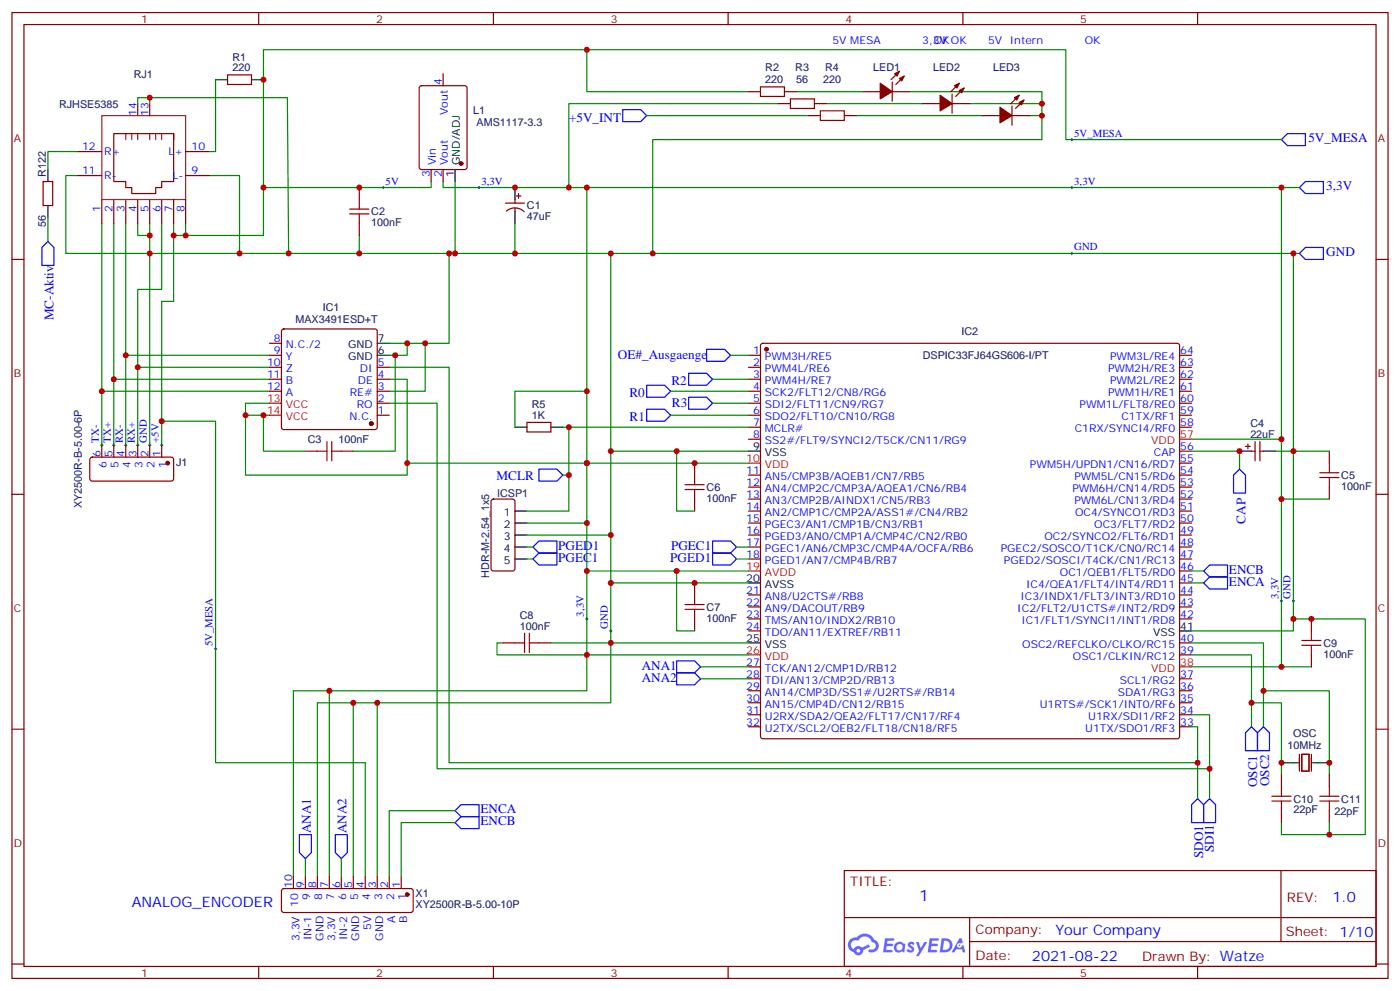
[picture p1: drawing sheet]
<svg xmlns="http://www.w3.org/2000/svg" width="412mm" height="292mm" viewBox="0 0 412 292" stroke-linecap="round" stroke-linejoin="round" font-family="sans-serif">
<g fill="none" stroke="#870000" stroke-width=".35">
<path d="M3.5 3.7h405.4v284.3h-405.4zM7.1 7.2h398.2v277.3h-398.2zM76.2 3.7v3.5M145.3 3.7v3.5M214.5 3.7v3.5M283.6 3.7v3.5M352.8 3.7v3.5M3.5 76.4h3.6M405.3 76.4h3.6M3.5 145.5h3.6M405.3 145.5h3.6M3.5 214.7h3.6"/>
<path d="M405.3 214.7h3.6M248.7 256.3h156.6v28.2h-156.6zM377.3 256.3v20.9M248.7 270.1h156.5M285.6 277.2h119.6M285.6 270.1v14.2M3.5 283.8h3.6M76.2 284.5v3.5M145.3 284.5v3.5M214.5 284.5v3.5M283.6 284.5v3.5M352.8 284.5v3.5"/>
<path d="M405.3 283.8h3.6"/>
</g>
<g fill="#5487ff">
<path d="M267.7 277.5a1.22 1.22 0 0 1 1.7 .2l-.4 .6a.47 .47 0 0 0-.3-.4 .47 .47 0 0 0-.5 .2l.1 .2a1.14 1.14 0 0 1 .8 1.8 1.14 1.14 0 0 1-1.9 0l-.2-.2 .5-.6 .7 .5a.29 .29 0 0 0 .3-.3 .29 .29 0 0 0-.2-.3 1.04 1.04 0 0 1-.6-1.7z"/>
<path d="M260.7 276.2h2.4l.3 .2-.2 .5-1.8 .1-.1 .8h1.5l.3 .4-.3 .4h-1.6l-.2 1.1h1.7l.2 .3-.2 .3-2.6 .1z"/>
<path d="M273.8 276.2h2.4l.3 .2-.1 .5-1.8 .1-.2 .8h1.6l.3 .4-.4 .4-1.6-.1-.1 1.1 1.7 .1 .2 .3-.2 .3-2.6 .1z"/>
<path d="M282.6 276.2h.7l.3 1.3-.6 .3a.69 .69 0 0 0-1 .3 .69 .69 0 0 0 .4 .9 .69 .69 0 0 0 .9-.6l.5-.2 .6 2.2h-.8l-.2-.9h-1.8l-.5 .9h-.8z"/>
<path d="M269.8 277.3h.8l.6 1.8 1.1-1.8h.9l-2.6 4.2h-.8l.9-1.5z"/>
<path d="M277.4 276.2l-.6 4.2h1.3a2.11 2.11 0 0 0 2.5-2.1 2.11 2.11 0 0 0-2.5-2.1zM278.1 277a1.39 1.39 0 0 1 1.7 1.4 1.39 1.39 0 0 1-1.8 1.2h-.3z"/>
<path d="M263.7 277.8a1.54 1.54 0 0 0-.1 2.2 1.54 1.54 0 0 0 2.2 .1l.6 .3 .3-2.3-.2-.3h-.4a1.49 1.49 0 0 0-2.4 0zM264 278.8a.94 .94 0 0 1 1.8 0 .94 .94 0 0 1-1.8 0z"/>
<path d="M250.4 276.6a2.18 2.18 0 0 0 1.1 3.7 1.44 1.44 0 0 0 1.6 .9 1.44 1.44 0 0 0 1.2-1.4l2-1.1-.5-.7-1.9 1a1.47 1.47 0 0 0-2.4 .4 1.39 1.39 0 0 1-.7-1.9 1.39 1.39 0 0 1 2-.5 2.12 2.12 0 0 1 2.2-1.3 2.12 2.12 0 0 1 1.9 1.7 1.14 1.14 0 0 1 1.1 1.4 1.14 1.14 0 0 1-1.7 .7 .43 .43 0 0 0-.5 .4 .43 .43 0 0 0 .4 .5 1.98 1.98 0 0 0 2.5-1.2 1.98 1.98 0 0 0-1.2-2.6 3.1 3.1 0 0 0-5.3-.6l-.9 .1zM252.3 279.9a.55 .55 0 0 1 1.1 0 .55 .55 0 0 1-1.1 0z"/>
<circle cx="282.6" cy="278.3" r=".26"/>
</g>
<g fill="none" stroke="#870000" stroke-width=".35">
<path d="M40.6 30.5v3.5M44.1 30.5v3.5M51.2 39.3h-17.7v14.1h3.5v1.8h1.8v1.8h7.1v-1.8h1.7v-1.8h3.6v-14.1v1.8M67 22h7.1v2.9h-7.1zM123.7 25.4l.5-.2h12.7l.6 .5 .1 23.5-.5 .7h-12.9l-.7-.4v-23.6zM130.5 21.7v3.5M220.5 27h3.5M229.3 30.5h3.5M231.1 27h3.5M238.1 34h3.6M239.9 30.5h3.5M248.7 34h3.5"/>
<path d="M254 27h5.3M262.8 27h5.3M262.8 24.2v5.6M264.9 21l-2.4 2.5M266.3 22.4l-2.4 2.5M271.6 30.5h5.3M280.5 30.5h5.3M280.5 27.7v5.6M282.6 24.5l-2.5 2.5M284 25.9l-2.5 2.5M289.3 34h5.3M298.1 34h5.3"/>
<path d="M298.1 31.2v5.7M300.2 28l-2.5 2.5M301.6 29.5l-2.4 2.4M12.7 53.4h2.8v7.1h-2.8zM22.9 51.7h7.1M22.9 44.6h7.1M30 58.7v7.1M33.5 58.7v7.1M37 58.7v7.1M40.6 58.7v7.1M44.1 58.7v7.1M47.6 58.7v7.1"/>
<path d="M51.2 58.7v7.1M54.7 58.7v7.1M54.7 51.7h7M54.7 44.6h7M105.8 55.2v3.5M127 49.9v3.5M130.5 49.9v3.5M148.9 59.8h5.6M151.7 58.7v1.1M152 57.7h1.5M152.8 57v1.4M105.8 65.8v3.5"/>
<path d="M149.2 62.2a3.8 3.8 0 0 1 5.2 .1M151.7 61.2v1.1M83.1 97l.5-.2h26.8l.5 .2 .2 .5v28.3l-.2 .5-.5 .2h-26.8l-.5-.3-.2-.4v-28.3zM79.4 104.6h3.5M79.4 108.1h3.5M79.4 111.7h3.5M79.4 115.2h3.5M79.4 101.1h3.5M111.1 108.1h3.6M111.1 111.7h3.6M111.1 115.2h3.6M111.1 118.7h3.6"/>
<path d="M220.5 104.6h3.5M220.5 108.1h3.5M220.5 111.7h3.5M220.5 115.2h3.5M220.5 118.7h3.5M224.2 101.3l.5-.2h122.1l.5 .2 .2 .5v115l-.2 .5-.5 .2h-122.1l-.5-.2-.2-.5v-115zM347.5 104.6h3.5M347.5 108.1h3.5M347.5 111.7h3.5M347.5 115.2h3.5M347.5 118.7h3.5M26.7 134.8l.5-.2h23.5l.5 .7-.1 5.9-.7 .4h-23.5l-.4-.7v-5.6z"/>
<path d="M30 131.1v3.5M33.5 131.1v3.5M37 131.1v3.5M40.6 131.1v3.5M44.1 131.1v3.5M47.6 131.1v3.5M90 132.8h3.5M100.5 132.8h3.6M111.1 122.2h3.6M155.2 124.4h7.1v2.8h-7.1zM204.6 136.3v3.6M220.5 122.2h3.5"/>
<path d="M220.5 125.8h3.5M220.5 129.3h3.5M220.5 139.9h3.5M347.5 122.2h3.5M347.5 125.8h3.5M347.5 139.9h3.5M347.5 136.3h3.5M347.5 132.8h3.5M366.9 131.4h1.4M367.6 130.7v1.4M368.7 132.8h1M369.7 130v5.6"/>
<path d="M371.1 132.8h1.1M371.1 130v5.6M391.6 132.8v3.5M144.9 147.1l.4-.2h5.7l.6 .5 .1 20-.5 .6-5.9 .1-.6-.5-.1-20zM204.6 146.9v3.6M220.5 143.4h3.5M220.5 146.9h3.5M220.5 150.5h3.5M220.5 154h3.5M220.5 157.5h3.5M347.5 143.4h3.5M347.5 146.9h3.5"/>
<path d="M347.5 150.5h3.5M347.5 154h3.5M347.5 157.5h3.5M391.6 143.4v3.5M204.6 171.6v3.6M220.5 161h3.5M220.5 164.6h3.5M220.5 175.2h3.5M220.5 178.7h3.5M347.5 161h3.5M347.5 164.6h3.5M347.5 175.2h3.5"/>
<path d="M347.5 178.7h3.5M347.5 171.6h3.5M347.5 168.1h3.5M148.2 189.3h3.5M158.7 189.3h3.6M204.6 182.2v3.5M220.5 182.2h3.5M220.5 185.7h3.5M220.5 196.3h3.5M220.5 199.8h3.5M347.5 182.2h3.5M347.5 199.8h3.5"/>
<path d="M347.5 192.8h3.5M347.5 189.3h3.5M386.3 182.2v3.5M386.3 192.8v3.5M220.5 203.4h3.5M220.5 206.9h3.5M220.5 210.4h3.5M220.5 214h3.5M347.5 203.4h3.5M347.5 206.9h3.5M347.5 210.4h3.5M347.5 214h3.5"/>
<path d="M377.5 228.1v3.5M377.5 238.7v3.5M382.8 222.1v4.9M383.5 222.1h2.1v4.9h-2.1zM386.3 222.1v4.9M391.6 228.1v3.5M391.6 238.7v3.5M86.4 258.1v3.5M90 258.1v3.5M93.5 258.1v3.5M97 258.1v3.5M100.5 258.1v3.5"/>
<path d="M104.1 258.1v3.5M107.6 258.1v3.5M111.1 258.1v3.5M114.7 258.1v3.5M118.2 258.1v3.5M83.1 261.8l.5-.2h37.4l.5 .2 .2 .5v5.6l-.2 .5-.5 .2h-37.4l-.5-.2-.2-.5v-5.6z"/>
</g>
<g fill="#870000" stroke="#870000" stroke-width=".35">
<path d="M264.9 23.1l1.4-.7-.7 1.4z"/>
<path d="M263.5 21.7l1.4-.7-.7 1.4z"/>
<path d="M259.3 24.5l3.5 2.5-3.5 2.1z"/>
<path d="M282.6 26.6l1.4-.7-.7 1.4z"/>
<path d="M281.2 25.2l1.4-.7-.7 1.4z"/>
<path d="M276.9 28l3.6 2.5-3.6 2.1z"/>
<path d="M300.2 30.2l1.4-.7-.7 1.4z"/>
<path d="M298.8 28.8l1.4-.8-.7 1.5z"/>
<path d="M294.6 31.6l3.5 2.4-3.5 2.2z"/>
<circle cx="225.8" cy="102.8" r=".53"/>
<circle cx="109.4" cy="124.7" r=".53"/>
<circle cx="135.8" cy="48.2" r=".53"/>
<circle cx="49.4" cy="136.3" r=".53"/>
<circle cx="119.9" cy="263.3" r=".53"/>
</g>
<g fill="none" stroke="#000" stroke-width=".35">
<path d="M63.5 23.5h3.5M74.1 23.5h3.5M14.1 49.9v3.5M134.1 49.9v3.5M151.7 55.2v3.5M14.1 60.5v3.5M151.7 62.3v3.5M111.1 104.6h3.6M111.1 101.1h3.6M151.7 125.8h3.5M162.3 125.8h3.5M220.5 132.8h3.5"/>
<path d="M365.1 132.8h3.6M372.2 132.8h3.5M151.7 150.5h3.5M151.7 154h3.5M151.7 157.5h3.5M151.7 161h3.5M151.7 164.6h3.5M220.5 171.6h3.5M220.5 189.3h3.5M347.5 185.7h3.5M377.5 224.5h4.9M386.6 224.5h5"/>
</g>
<path d="M79.4 118.7h3.5M79.4 122.2h3.5M220.5 136.3h3.5M347.5 129.3h3.5M220.5 168.1h3.5M220.5 192.8h3.5M347.5 196.3h3.5" fill="none" stroke="#f00" stroke-width=".35"/>
<g fill="none" stroke="#008700" stroke-width=".35">
<path d="M172.9 14.6v12.4h47.6M40.6 30.5v-1.7h3.5v1.7M44.1 28.8h40.6l.3 45.8M63.5 23.5v21.1h-1.8M190.5 34h47.6M229.3 30.5h-61.7v24.7M234.6 27h19.4M243.4 30.5h28.2M252.2 34h37.1M268.1 27h38.8v14.1h-114.6v33.5M285.8 30.5h21.1M303.4 34h3.5"/>
<path d="M22.9 51.7h-3.5v22.9h51.2v-22.9h-8.9M22.9 44.6h-8.8v5.3M127 53.4v1.8h-49.4M130.5 53.4v1.8h42.4M134.1 53.4v21.2M172.9 55.2v112.9h47.6M172.9 55.2h204.6v74.1M377.5 41.1h-63.5v-26.5h-236.4v54.7h-22.9M377.5 55.2h5.3M14.1 64v7.1M30 65.8v65.3M33.5 65.8v65.3"/>
<path d="M37 65.8v65.3M40.6 65.8v3.5h3.5v-3.5M44.1 69.3v61.8M47.6 65.8v19.4h-7v45.9M51.2 65.8v3.5h3.5v-3.5M51.2 69.3v19.4h-3.6v42.4M70.6 74.6h310.4v111.1h-30M105.8 69.3v5.3M132.3 74.6v26.5h-17.6M151.7 65.8v8.8M179.9 74.6v114.7h40.6M381 74.6h1.8"/>
<path d="M30 115.2h49.4M33.5 111.7h45.9M37 104.6h42.4M40.6 108.1h38.8M79.4 118.7h-7.1v3.5h7.1M114.7 118.7h14.1v107.6h227.5v-15.9h-5.3M114.7 108.1h17.6v116.4h220.5v-10.5h-1.8M114.7 111.7h5.2v24.6M116.4 104.6v28.2h-12.3M119.9 101.1v3.5h-5.2M125.2 101.1v14.1h-10.5M172.9 115.2h-21.2v10.6"/>
<path d="M197.6 115.2h22.9M209.9 111.7h10.6M209.9 118.7h10.6M215.2 104.6h5.3M47.6 124h15.9v100.5h44.1v33.6M72.3 122.2v17.7h47.6v-3.6h100.6M77.6 122.2v10.6h12.4M165.8 125.8h54.7M165.8 139.9h1.8M167.6 125.8v24.7h-12.4M179.9 132.8h40.6M197.6 122.2h22.9"/>
<path d="M199.3 132.8v17.7h5.3M351 129.3h26.5v67h-26.5M351 132.8h14.1v5.3M375.7 132.8h15.9M155.2 154h17.7M155.2 157.5h24.7M377.5 146.9h14.1M155.2 161h1.8M155.2 164.6h1.8M172.9 168.1v24.7h47.6M179.9 171.6h40.6M199.3 168.1v17.6h5.3"/>
<path d="M217 161h3.5M217 164.6h3.5M351 171.6h3.5M351 168.1h3.5M148.2 189.3h-1.8v3.5h26.5v10.6h-86.5v54.7M162.3 189.3h17.6v17.6h-86.4v51.2M206.4 196.3h14.1M206.4 199.8h14.1M351 192.8h17.7v14.1h8.8v21.2M351 189.3h21.2v14.1h19.4v24.7M377.5 196.3h8.8M381 182.2h21.2v63.5h-24.7v-3.5"/>
<path d="M97 203.4v54.7M104.1 206.9v51.2M111.1 206.9v51.2M368.7 206.9v7.1M372.2 203.4v10.6M134.1 238.7h-19.4v19.4M352.8 224.5v10.6M356.3 226.3v8.8M90 252.8v5.3M100.5 252.8v5.3M134.1 242.2h-15.9v15.9M391.6 242.2v3.5"/>
</g>
<g fill="none" stroke="#000" stroke-width=".29">
<path d="M112.5 55.2h.7M112.9 54.9v.7M140.8 55.2h.7M141.1 54.9v.7M315.4 55.2h.7M315.4 41.1h.7M315.7 40.7v.8M315.7 54.9v.7M315.4 74.6h.7M315.7 74.3v.7M29.6 131.1h.7M30 130.7v.7"/>
<path d="M33.2 131.1h.7M33.5 130.7v.7M36.7 131.1h.7M37 130.7v.7M40.2 131.1h.7M40.6 130.7v.7M43.7 131.1h.7M44.1 130.7v.7M47.3 131.1h.7M47.6 130.7v.7M377.1 176.9h.7M377.5 176.6v.7"/>
<path d="M380.6 176.9h.8M381 176.6v.7M63.1 191h.8M63.5 190.7v.7M172.5 182.2h.7M172.9 181.9v.7M179.6 185.7h.7M179.9 185.4v.7"/>
</g>
<g fill="none" stroke="#00f" stroke-width=".35">
<path d="M183.4 32.3h5.3l1.8 1.7-1.8 1.8h-5.3zM377.5 41.1l1.7-1.8h5.3v3.6h-5.3zM384.5 53.4h5.3v3.6h-5.3l-1.7-1.8zM14.1 71.1l1.8 1.7v5.3h-3.6v-5.3zM382.8 74.6l1.7-1.8h5.3v3.6h-5.3zM190.5 113.4h5.3l1.8 1.8-1.8 1.7h-5.3zM202.8 116.9h5.3l1.8 1.8-1.8 1.8h-5.3zM202.8 109.9h5.3l1.8 1.8-1.8 1.7h-5.3zM208.1 102.8h5.3l1.8 1.8-1.8 1.8h-5.3zM158.7 138.1h5.3l1.8 1.8-1.8 1.7h-5.3zM190.5 120.5h5.3l1.8 1.7-1.8 1.8h-5.3zM365.1 138.1l1.8 1.8v5.3h-3.5v-5.3z"/>
<path d="M209.9 159.3h5.3l1.8 1.7-1.8 1.8h-5.3zM157 161l1.7-1.7h5.3v3.5h-5.3zM157 164.6l1.7-1.8h5.3v3.5h-5.3zM209.9 162.8h5.3l1.8 1.8-1.8 1.7h-5.3zM354.5 168.1l1.8-1.8h5.3v3.6h-5.3zM354.5 171.6l1.8-1.7h5.3v3.5h-5.3zM199.3 194.6h5.3l1.8 1.7-1.8 1.8h-5.3zM199.3 198.1h5.3l1.8 1.7-1.8 1.8h-5.3zM368.7 214l1.7 1.7v5.3h-3.5v-5.3zM372.2 214l1.7 1.7v5.3h-3.5v-5.3zM134.1 238.7l1.7-1.8h5.3v3.5h-5.3zM352.8 235.1l1.7 1.8v5.3h-3.5v-5.3z"/>
<path d="M356.3 235.1l1.8 1.8v5.3h-3.6v-5.3zM88.2 245.7h3.5v5.3l-1.7 1.8-1.8-1.8zM98.8 245.7h3.5v5.3l-1.8 1.8-1.7-1.8zM134.1 242.2l1.7-1.8h5.3v3.5h-5.3z"/>
</g>
<g fill="none" stroke="#a10000" stroke-width=".35">
<path d="M224 25.6h7.1v2.8h-7.1zM232.8 29.1h7.1v2.8h-7.1zM241.7 32.6h7v2.9h-7zM105.8 58.7v2.9M103 61.6h5.7M103 63h5.7M105.8 63v2.8M93.5 132.8h2.8M96.3 130v5.6M97.7 130v5.6M97.7 132.8h2.8M204.6 139.9v2.8"/>
<path d="M388.8 139.2h5.6M391.6 136.3v2.9M201.8 142.7h5.6M201.8 144.1h5.6M204.6 144.1v2.8M388.8 140.6h5.6M391.6 140.6v2.8M201.8 178h5.6M201.8 179.4h5.6M204.6 175.2v2.8M204.6 179.4v2.8M151.7 189.3h2.8"/>
<path d="M154.5 186.4v5.7M155.9 189.3h2.8M155.9 186.4v5.7M383.5 188.6h5.6M383.5 190h5.6M386.3 185.7v2.9M386.3 190v2.8M374.6 235.8h5.7M374.6 234.4h5.7M377.5 231.6v2.8M377.5 235.8v2.9M388.8 235.8h5.6"/>
<path d="M388.8 234.4h5.6M391.6 231.6v2.8M391.6 235.8v2.9"/>
</g>
<path d="M30 34h24.7v24.7h-24.7zM37 39.3v1.8M38.8 39.3v1.8M40.6 39.3v1.8M44.1 39.3v1.8M45.9 39.3v1.8M47.6 39.3v1.8" fill="none" stroke="#8c2424" stroke-width=".35"/>
<g fill="#c00">
<circle cx="51.2" cy="69.3" r=".88"/>
<circle cx="44.1" cy="69.3" r=".88"/>
<circle cx="44.1" cy="74.6" r=".88"/>
<circle cx="54.7" cy="69.3" r=".88"/>
<circle cx="37" cy="104.6" r=".88"/>
<circle cx="40.6" cy="108.1" r=".88"/>
<circle cx="33.5" cy="111.7" r=".88"/>
<circle cx="30" cy="115.2" r=".88"/>
<circle cx="125.2" cy="101.1" r=".88"/>
<circle cx="119.9" cy="136.3" r=".88"/>
<circle cx="179.9" cy="171.6" r=".88"/>
<circle cx="179.9" cy="132.8" r=".88"/>
<circle cx="172.9" cy="55.2" r=".88"/>
<circle cx="172.9" cy="136.3" r=".88"/>
<circle cx="172.9" cy="168.1" r=".88"/>
<circle cx="172.9" cy="115.2" r=".88"/>
<circle cx="167.6" cy="125.8" r=".88"/>
<circle cx="172.9" cy="154" r=".88"/>
<circle cx="179.9" cy="157.5" r=".88"/>
<circle cx="381" cy="132.8" r=".88"/>
<circle cx="377.5" cy="129.3" r=".88"/>
<circle cx="381" cy="182.2" r=".88"/>
<circle cx="377.5" cy="196.3" r=".88"/>
<circle cx="377.5" cy="55.2" r=".88"/>
<circle cx="381" cy="74.6" r=".88"/>
<circle cx="386.3" cy="182.2" r=".88"/>
<circle cx="179.9" cy="189.3" r=".88"/>
<circle cx="204.6" cy="171.6" r=".88"/>
<circle cx="199.3" cy="168.1" r=".88"/>
<circle cx="204.6" cy="136.3" r=".88"/>
<circle cx="199.3" cy="132.8" r=".88"/>
<circle cx="105.8" cy="55.2" r=".88"/>
<circle cx="151.7" cy="55.2" r=".88"/>
<circle cx="377.5" cy="146.9" r=".88"/>
<circle cx="119.9" cy="101.1" r=".88"/>
<circle cx="72.3" cy="122.2" r=".88"/>
<circle cx="391.6" cy="245.7" r=".88"/>
<circle cx="391.6" cy="224.5" r=".88"/>
<circle cx="377.5" cy="224.5" r=".88"/>
<circle cx="172.9" cy="192.8" r=".88"/>
<circle cx="47.6" cy="124" r=".88"/>
<circle cx="179.9" cy="74.6" r=".88"/>
<circle cx="132.3" cy="74.6" r=".88"/>
<circle cx="85" cy="74.6" r=".88"/>
<circle cx="105.8" cy="74.6" r=".88"/>
<circle cx="151.7" cy="74.6" r=".88"/>
<circle cx="134.1" cy="74.6" r=".88"/>
<circle cx="70.6" cy="74.6" r=".88"/>
<circle cx="172.9" cy="14.6" r=".88"/>
<circle cx="167.6" cy="55.2" r=".88"/>
<circle cx="306.9" cy="30.5" r=".88"/>
<circle cx="306.9" cy="34" r=".88"/>
<circle cx="192.3" cy="74.6" r=".88"/>
<circle cx="77.6" cy="122.2" r=".88"/>
<circle cx="116.4" cy="104.6" r=".88"/>
<circle cx="111.1" cy="206.9" r=".88"/>
<circle cx="104.1" cy="206.9" r=".88"/>
<circle cx="97" cy="203.4" r=".88"/>
<circle cx="77.6" cy="55.2" r=".88"/>
<circle cx="44.1" cy="28.8" r=".88"/>
<circle cx="365.1" cy="132.8" r=".88"/>
<circle cx="167.6" cy="139.9" r=".88"/>
<circle cx="368.7" cy="206.9" r=".88"/>
<circle cx="372.2" cy="203.4" r=".88"/>
<circle cx="356.3" cy="226.3" r=".88"/>
<circle cx="352.8" cy="224.5" r=".88"/>
<circle cx="77.6" cy="23.5" r=".88"/>
</g>
<text font-size="4.6" fill="#00f" x="270.8" y="265.3">1</text>
<g font-size="4.2" fill="#00f">
<text x="38.8" y="266.9">ANALOG_ENCODER</text>
<text x="392.5" y="265.6">1.0</text>
<text x="310.9" y="275.1">Your Company</text>
<text x="304" y="282.9">2021-08-22</text>
</g>
<g font-size="3.9" fill="#00f">
<text x="167.6" y="35.8">+5V_INT</text>
<text x="385.4" y="41.8">5V_MESA</text>
<text x="390.7" y="55.9">3,3V</text>
<text x="390.7" y="75.3">GND</text>
<text x="15.7" y="94.3" transform="rotate(-90 15.7 94.3)">MC-Aktiv</text>
<text x="182" y="105.8">OE#_Ausgaenge</text>
<text x="197.8" y="113.3">R2</text>
<text x="185.4" y="116.8">R0</text>
<text x="197.9" y="119.9">R3</text>
<text x="185.5" y="123.8">R1</text>
<text x="146.3" y="141.2">MCLR</text>
<text x="366.9" y="154.2" transform="rotate(-90 366.9 154.2)">CAP</text>
<text x="164.5" y="161.9">PGED1</text>
<text x="197.7" y="161.9">PGEC1</text>
<text x="164.5" y="165.4">PGEC1</text>
<text x="197.5" y="165.4">PGED1</text>
<text x="362" y="168.9">ENCB</text>
<text x="362" y="172.5">ENCA</text>
<text x="189.1" y="197.2">ANA1</text>
<text x="189.1" y="200.8">ANA2</text>
<text x="370.3" y="231.8" transform="rotate(-90 370.3 231.8)">OSC1</text>
<text x="373.8" y="231.5" transform="rotate(-90 373.8 231.5)">OSC2</text>
<text x="141.5" y="239.5">ENCA</text>
<text x="91.5" y="245.3" transform="rotate(-90 91.5 245.3)">ANA1</text>
<text x="102.1" y="245.3" transform="rotate(-90 102.1 245.3)">ANA2</text>
<text x="141.5" y="243">ENCB</text>
<text x="357.5" y="250.9" transform="rotate(-90 357.5 250.9)">SDI1</text>
<text x="354.4" y="252.6" transform="rotate(-90 354.4 252.6)">SDO1</text>
</g>
<g font-size="3.9" fill="#800">
<text x="250.5" y="260.9">TITLE:</text>
<text x="379.1" y="265.6">REV:</text>
<text x="287.4" y="275.1">Company:</text>
<text x="378.7" y="275.7">Sheet: 1/10</text>
<text x="287.4" y="282.8">Date:</text>
<text x="336.4" y="282.8">Drawn By: Watze</text>
</g>
<g font-size="3.2" fill="#800">
<text x="41.6" y="6.7">1</text>
<text x="110.8" y="6.7">2</text>
<text x="179.9" y="6.7">3</text>
<text x="249.1" y="6.7">4</text>
<text x="318.2" y="6.7">5</text>
<text x="4.1" y="41.8">A</text>
<text x="405.9" y="41.8">A</text>
<text x="4.1" y="110.9">B</text>
<text x="405.9" y="110.9">B</text>
<text x="4.1" y="180.1">C</text>
<text x="405.9" y="180.1">C</text>
<text x="4.1" y="249.2">D</text>
<text x="405.9" y="249.2">D</text>
<text x="41.6" y="287.5">1</text>
<text x="110.8" y="287.5">2</text>
<text x="179.9" y="287.5">3</text>
<text x="249.1" y="287.5">4</text>
<text x="318.2" y="287.5">5</text>
</g>
<g font-size="3.2" fill="#000080">
<text x="68.5" y="17.8">R1</text>
<text x="39.4" y="22.9">RJ1</text>
<text x="68.4" y="21">220</text>
<text x="225.4" y="21">R2</text>
<text x="234.3" y="21">R3</text>
<text x="243.1" y="21">R4</text>
<text x="257.2" y="21">LED1</text>
<text x="274.9" y="21">LED2</text>
<text x="292.5" y="21">LED3</text>
<text x="225.4" y="24.5">220</text>
<text x="234.5" y="24.6">56</text>
<text x="242.4" y="24.6">220</text>
<text x="17.4" y="31.6">RJHSE5385</text>
<text x="139.4" y="33.4">L1</text>
<text x="140.4" y="36.9">AMS1117-3.3</text>
<text x="13.5" y="52.1" transform="rotate(-90 13.5 52.1)">R122</text>
<text x="109.4" y="63.4">C2</text>
<text x="155.2" y="64.8">47uF</text>
<text x="155.2" y="61.6">C1</text>
<text x="13.5" y="66.8" transform="rotate(-90 13.5 66.8)">56</text>
<text x="109.4" y="66.6">100nF</text>
<text x="87" y="95.2">MAX3491ESD+T</text>
<text x="95.1" y="91.6">IC1</text>
<text x="283.2" y="98.7">IC2</text>
<text x="271.8" y="105.7">DSPIC33FJ64GS606-I/PT</text>
<text x="156.6" y="123.3">1K</text>
<text x="156.6" y="120.1">R5</text>
<text x="368.3" y="125.8">C4</text>
<text x="90.7" y="130.5">C3</text>
<text x="99.7" y="130.5">100nF</text>
<text x="368.3" y="128.9">22uF</text>
<text x="51.9" y="137.3">J1</text>
<text x="395.1" y="141">C5</text>
<text x="24.1" y="149.5" transform="rotate(-90 24.1 149.5)">XY2500R-B-5.00-6P</text>
<text x="146.4" y="146.3">ICSP1</text>
<text x="208.1" y="147.8">100nF</text>
<text x="208.1" y="144.5">C6</text>
<text x="395.1" y="144.2">100nF</text>
<text x="144" y="170.1" transform="rotate(-90 144 170.1)">HDR-M-2.54_1x5</text>
<text x="208.1" y="179.8">C7</text>
<text x="153.1" y="185.4">100nF</text>
<text x="153.1" y="182.3">C8</text>
<text x="208.1" y="183">100nF</text>
<text x="389.8" y="190.4">C9</text>
<text x="389.8" y="193.6">100nF</text>
<text x="379.3" y="220.4">10MHz</text>
<text x="380.9" y="216.9">OSC</text>
<text x="381" y="239.4">22pF</text>
<text x="381" y="236.3">C10</text>
<text x="393.1" y="239.8">22pF</text>
<text x="395.1" y="236.3">C11</text>
<text x="122.4" y="267.3">XY2500R-B-5.00-10P</text>
<text x="122.4" y="264.1">X1</text>
</g>
<g font-size="3.2" fill="#00f">
<text x="245.2" y="12.9">5V MESA</text>
<text x="271.6" y="12.9">3,3V OK</text>
<text x="275.1" y="12.9">OK</text>
<text x="291" y="12.9">5V</text>
<text x="297.5" y="12.9">Intern</text>
<text x="319.6" y="12.9">OK</text>
<text x="130.2" y="25" transform="rotate(-90 130.2 25)">4</text>
<text x="40.2" y="34" transform="rotate(-90 40.2 34)">14</text>
<text x="43.7" y="34" transform="rotate(-90 43.7 34)">13</text>
<text x="131.9" y="33.9" transform="rotate(-90 131.9 33.9)">Vout</text>
<text x="316.4" y="40.2">5V_MESA</text>
<text x="24.2" y="44.3">12</text>
<text x="30.7" y="45.7">R+</text>
<text x="49.6" y="45.7">L+</text>
<text x="56.4" y="44.3">10</text>
<text x="24.2" y="51.3">11</text>
<text x="30.7" y="52.7">R-</text>
<text x="50.8" y="52.7">L-</text>
<text x="56.4" y="51.3">9</text>
<text x="126.6" y="52.1" transform="rotate(-90 126.6 52.1)">3</text>
<text x="128.4" y="48.6" transform="rotate(-90 128.4 48.6)">Vin</text>
<text x="130.2" y="52.1" transform="rotate(-90 130.2 52.1)">2</text>
<text x="131.9" y="48.6" transform="rotate(-90 131.9 48.6)">Vout</text>
<text x="113.6" y="54.3">5V</text>
<text x="141.8" y="54.3">3,3V</text>
<text x="316.4" y="54.3">3,3V</text>
<text x="29.6" y="62.5" transform="rotate(-90 29.6 62.5)">1</text>
<text x="33.2" y="62.5" transform="rotate(-90 33.2 62.5)">2</text>
<text x="36.7" y="62.5" transform="rotate(-90 36.7 62.5)">3</text>
<text x="40.2" y="62.5" transform="rotate(-90 40.2 62.5)">4</text>
<text x="43.7" y="62.5" transform="rotate(-90 43.7 62.5)">5</text>
<text x="47.3" y="62.5" transform="rotate(-90 47.3 62.5)">6</text>
<text x="50.8" y="62.5" transform="rotate(-90 50.8 62.5)">7</text>
<text x="54.3" y="62.5" transform="rotate(-90 54.3 62.5)">8</text>
<text x="316.4" y="73.7">GND</text>
<text x="80.7" y="100.7">8</text>
<text x="78.7" y="107.8">10</text>
<text x="80.7" y="104.2">9</text>
<text x="84.2" y="102.5">N.C./2</text>
<text x="84.2" y="106">Y</text>
<text x="111.3" y="107.8">5</text>
<text x="221.8" y="104.2">1</text>
<text x="221.8" y="107.8">2</text>
<text x="225.3" y="106">PWM3H/RE5</text>
<text x="327" y="106">PWM3L/RE4</text>
<text x="347.7" y="107.8">63</text>
<text x="347.7" y="104.2">64</text>
<text x="78.7" y="111.3">11</text>
<text x="84.2" y="109.5">Z</text>
<text x="84.2" y="113.1">B</text>
<text x="105.4" y="113.1">DE</text>
<text x="106" y="109.5">DI</text>
<text x="111.3" y="111.3">4</text>
<text x="221.8" y="111.3">3</text>
<text x="225.3" y="109.5">PWM4L/RE6</text>
<text x="225.3" y="113.1">PWM4H/RE7</text>
<text x="326.4" y="109.5">PWM2H/RE3</text>
<text x="327" y="113.1">PWM2L/RE2</text>
<text x="347.7" y="111.3">62</text>
<text x="78.7" y="114.8">12</text>
<text x="84.2" y="116.6">A</text>
<text x="103" y="116.6">RE#</text>
<text x="111.3" y="118.4">2</text>
<text x="111.3" y="114.8">3</text>
<text x="221.8" y="114.8">4</text>
<text x="221.8" y="118.4">5</text>
<text x="225.3" y="116.6">SCK2/FLT12/CN8/RG6</text>
<text x="326.4" y="116.6">PWM1H/RE1</text>
<text x="347.7" y="118.4">60</text>
<text x="347.7" y="114.8">61</text>
<text x="102.9" y="123.6">N.C.</text>
<text x="105.1" y="120.1">RO</text>
<text x="111.3" y="121.9">1</text>
<text x="221.8" y="121.9">6</text>
<text x="221.8" y="125.4">7</text>
<text x="225.3" y="120.1">SDI2/FLT11/CN9/RG7</text>
<text x="225.3" y="123.6">SDO2/FLT10/CN10/RG8</text>
<text x="318" y="120.1">PWM1L/FLT8/RE0</text>
<text x="330.3" y="123.6">C1TX/RF1</text>
<text x="347.7" y="125.4">58</text>
<text x="347.7" y="121.9">59</text>
<text x="221.8" y="128.9">8</text>
<text x="225.3" y="127.2">MCLR#</text>
<text x="225.3" y="130.7">SS2#/FLT9/SYNCI2/T5CK/CN11/RG9</text>
<text x="316.6" y="127.2">C1RX/SYNCI4/RF0</text>
<text x="29.6" y="134.4" transform="rotate(-90 29.6 134.4)">6 TX-</text>
<text x="31.4" y="137.9" transform="rotate(-90 31.4 137.9)">6</text>
<text x="33.2" y="134.4" transform="rotate(-90 33.2 134.4)">5 TX+</text>
<text x="34.9" y="137.9" transform="rotate(-90 34.9 137.9)">5</text>
<text x="36.7" y="134.4" transform="rotate(-90 36.7 134.4)">4 RX-</text>
<text x="38.5" y="137.9" transform="rotate(-90 38.5 137.9)">4</text>
<text x="40.2" y="134.4" transform="rotate(-90 40.2 134.4)">3 RX+</text>
<text x="42" y="137.9" transform="rotate(-90 42 137.9)">3</text>
<text x="43.7" y="134.4" transform="rotate(-90 43.7 134.4)">2 GND</text>
<text x="45.5" y="137.9" transform="rotate(-90 45.5 137.9)">2</text>
<text x="47.3" y="134.4" transform="rotate(-90 47.3 134.4)">1 +5V</text>
<text x="49" y="137.9" transform="rotate(-90 49 137.9)">1</text>
<text x="303.4" y="137.8">PWM5H/UPDN1/CN16/RD7</text>
<text x="339.9" y="134.2">CAP</text>
<text x="347.7" y="136">55</text>
<text x="347.7" y="132.5">56</text>
<text x="219.8" y="139.5">11</text>
<text x="219.8" y="143.1">12</text>
<text x="225.3" y="141.3">AN5/CMP3B/AQEB1/CN7/RB5</text>
<text x="316.5" y="141.3">PWM5L/CN15/RD6</text>
<text x="347.7" y="143.1">53</text>
<text x="347.7" y="139.5">54</text>
<text x="219.8" y="146.6">13</text>
<text x="225.3" y="144.8">AN4/CMP2C/CMP3A/AQEA1/CN6/RB4</text>
<text x="225.3" y="148.3">AN3/CMP2B/AINDX1/CN5/RB3</text>
<text x="315.9" y="144.8">PWM6H/CN14/RD5</text>
<text x="316.5" y="148.3">PWM6L/CN13/RD4</text>
<text x="347.7" y="146.6">52</text>
<text x="219.8" y="150.1">14</text>
<text x="219.8" y="153.6">15</text>
<text x="225.3" y="151.9">AN2/CMP1C/CMP2A/ASS1#/CN4/RB2</text>
<text x="225.3" y="155.4">PGEC3/AN1/CMP1B/CN3/RB1</text>
<text x="316.7" y="151.9">OC4/SYNCO1/RD3</text>
<text x="322.3" y="155.4">OC3/FLT7/RD2</text>
<text x="347.7" y="153.6">50</text>
<text x="347.7" y="150.1">51</text>
<text x="219.8" y="157.2">16</text>
<text x="219.8" y="160.7">17</text>
<text x="225.3" y="158.9">PGED3/AN0/CMP1A/CMP4C/CN2/RB0</text>
<text x="307.7" y="158.9">OC2/SYNCO2/FLT6/RD1</text>
<text x="347.7" y="160.7">48</text>
<text x="347.7" y="157.2">49</text>
<text x="219.8" y="164.2">18</text>
<text x="225.3" y="162.5">PGEC1/AN6/CMP3C/CMP4A/OCFA/RB6</text>
<text x="225.3" y="166">PGED1/AN7/CMP4B/RB7</text>
<text x="294.8" y="162.5">PGEC2/SOSCO/T1CK/CN0/RC14</text>
<text x="295.7" y="166">PGED2/SOSCI/T4CK/CN1/RC13</text>
<text x="347.7" y="167.7">46</text>
<text x="347.7" y="164.2">47</text>
<text x="302.2" y="173">IC4/QEA1/FLT4/INT4/RD11</text>
<text x="312.2" y="169.5">OC1/QEB1/FLT5/RD0</text>
<text x="347.7" y="171.3">45</text>
<text x="219.8" y="174.8">21</text>
<text x="219.8" y="178.3">22</text>
<text x="225.3" y="176.6">AN8/U2CTS#/RB8</text>
<text x="300.6" y="176.6">IC3/INDX1/FLT3/INT3/RD10</text>
<text x="347.7" y="178.3">43</text>
<text x="347.7" y="174.8">44</text>
<text x="376.6" y="176.2" transform="rotate(-90 376.6 176.2)">3,3V</text>
<text x="380.1" y="176.2" transform="rotate(-90 380.1 176.2)">GND</text>
<text x="172" y="181.5" transform="rotate(-90 172 181.5)">3,3V</text>
<text x="179" y="185" transform="rotate(-90 179 185)">GND</text>
<text x="219.8" y="181.9">23</text>
<text x="219.8" y="185.4">24</text>
<text x="225.3" y="180.1">AN9/DACOUT/RB9</text>
<text x="225.3" y="183.6">TMS/AN10/INDX2/RB10</text>
<text x="299.7" y="180.1">IC2/FLT2/U1CTS#/INT2/RD9</text>
<text x="300.9" y="183.6">IC1/FLT1/SYNCI1/INT1/RD8</text>
<text x="347.7" y="181.9">42</text>
<text x="62.6" y="190.3" transform="rotate(-90 62.6 190.3)">5V_MESA</text>
<text x="225.3" y="187.1">TDO/AN11/EXTREF/RB11</text>
<text x="301.1" y="190.7">OSC2/REFCLKO/CLKO/RC15</text>
<text x="347.7" y="188.9">40</text>
<text x="219.8" y="196">27</text>
<text x="225.3" y="197.7">TCK/AN12/CMP1D/RB12</text>
<text x="316.1" y="194.2">OSC1/CLKIN/RC12</text>
<text x="347.7" y="192.4">39</text>
<text x="219.8" y="199.5">28</text>
<text x="219.8" y="203">29</text>
<text x="225.3" y="201.3">TDI/AN13/CMP2D/RB13</text>
<text x="329.9" y="201.3">SCL1/RG2</text>
<text x="347.7" y="203">36</text>
<text x="347.7" y="199.5">37</text>
<text x="219.8" y="206.6">30</text>
<text x="225.3" y="204.8">AN14/CMP3D/SS1#/U2RTS#/RB14</text>
<text x="225.3" y="208.3">AN15/CMP4D/CN12/RB15</text>
<text x="306.3" y="208.3">U1RTS#/SCK1/INT0/RF6</text>
<text x="329.3" y="204.8">SDA1/RG3</text>
<text x="347.7" y="206.6">35</text>
<text x="219.8" y="210.1">31</text>
<text x="219.8" y="213.6">32</text>
<text x="225.3" y="211.8">U2RX/SDA2/QEA2/FLT17/CN17/RF4</text>
<text x="225.3" y="215.4">U2TX/SCL2/QEB2/FLT18/CN18/RF5</text>
<text x="319.7" y="215.4">U1TX/SDO1/RF3</text>
<text x="320.6" y="211.8">U1RX/SDI1/RF2</text>
<text x="347.7" y="213.6">33</text>
<text x="347.7" y="210.1">34</text>
<text x="86.1" y="261.4" transform="rotate(-90 86.1 261.4)">10</text>
<text x="89.6" y="261.4" transform="rotate(-90 89.6 261.4)">9</text>
<text x="93.1" y="261.4" transform="rotate(-90 93.1 261.4)">8</text>
<text x="96.7" y="261.4" transform="rotate(-90 96.7 261.4)">7</text>
<text x="100.2" y="261.4" transform="rotate(-90 100.2 261.4)">6</text>
<text x="103.7" y="261.4" transform="rotate(-90 103.7 261.4)">5</text>
<text x="107.2" y="261.4" transform="rotate(-90 107.2 261.4)">4</text>
<text x="110.8" y="261.4" transform="rotate(-90 110.8 261.4)">3</text>
<text x="114.3" y="261.4" transform="rotate(-90 114.3 261.4)">2</text>
<text x="117.8" y="261.4" transform="rotate(-90 117.8 261.4)">1</text>
<text x="87.8" y="266.9" transform="rotate(-90 87.8 266.9)">10</text>
<text x="91.4" y="264.9" transform="rotate(-90 91.4 264.9)">9</text>
<text x="94.9" y="264.9" transform="rotate(-90 94.9 264.9)">8</text>
<text x="98.4" y="264.9" transform="rotate(-90 98.4 264.9)">7</text>
<text x="102" y="264.9" transform="rotate(-90 102 264.9)">6</text>
<text x="105.5" y="264.9" transform="rotate(-90 105.5 264.9)">5</text>
<text x="109" y="264.9" transform="rotate(-90 109 264.9)">4</text>
<text x="112.5" y="264.9" transform="rotate(-90 112.5 264.9)">3</text>
<text x="116.1" y="264.9" transform="rotate(-90 116.1 264.9)">2</text>
<text x="119.6" y="264.9" transform="rotate(-90 119.6 264.9)">1</text>
<text x="109.4" y="273.8" transform="rotate(-90 109.4 273.8)">5V</text>
<text x="116.4" y="271.7" transform="rotate(-90 116.4 271.7)">A</text>
<text x="119.9" y="271.6" transform="rotate(-90 119.9 271.6)">B</text>
<text x="88.2" y="277.1" transform="rotate(-90 88.2 277.1)">3,3V</text>
<text x="91.7" y="276.8" transform="rotate(-90 91.7 276.8)">IN-1</text>
<text x="95.2" y="276.9" transform="rotate(-90 95.2 276.9)">GND</text>
<text x="98.8" y="277.1" transform="rotate(-90 98.8 277.1)">3,3V</text>
<text x="102.3" y="276.8" transform="rotate(-90 102.3 276.8)">IN-2</text>
<text x="105.8" y="276.9" transform="rotate(-90 105.8 276.9)">GND</text>
<text x="112.9" y="276.9" transform="rotate(-90 112.9 276.9)">GND</text>
</g>
<g font-size="3.2">
<text x="133.7" y="52.1" transform="rotate(-90 133.7 52.1)">1</text>
<text x="135.5" y="48.6" transform="rotate(-90 135.5 48.6)">GND/ADJ</text>
<text x="111.3" y="100.7">7</text>
<text x="102.5" y="106">GND</text>
<text x="102.5" y="102.5">GND</text>
<text x="111.3" y="104.2">6</text>
<text x="221.8" y="132.5">9</text>
<text x="225.3" y="134.2">VSS</text>
<text x="148.4" y="151.9">1</text>
<text x="148.4" y="155.4">2</text>
<text x="148.4" y="158.9">3</text>
<text x="148.4" y="162.5">4</text>
<text x="148.4" y="166">5</text>
<text x="219.8" y="171.3">20</text>
<text x="225.3" y="173">AVSS</text>
<text x="347.7" y="185.4">41</text>
<text x="219.8" y="188.9">25</text>
<text x="225.3" y="190.7">VSS</text>
<text x="339.7" y="187.1">VSS</text>
</g>
<g font-size="3.2" fill="#f00">
<text x="78.7" y="118.4">13</text>
<text x="78.7" y="121.9">14</text>
<text x="84.2" y="120.1">VCC</text>
<text x="84.2" y="123.6">VCC</text>
<text x="339.1" y="130.7">VDD</text>
<text x="347.7" y="128.9">57</text>
<text x="219.8" y="136">10</text>
<text x="225.3" y="137.8">VDD</text>
<text x="219.8" y="167.7">19</text>
<text x="225.3" y="169.5">AVDD</text>
<text x="219.8" y="192.4">26</text>
<text x="225.3" y="194.2">VDD</text>
<text x="339.1" y="197.7">VDD</text>
<text x="347.7" y="196">38</text>
</g>
</svg>
